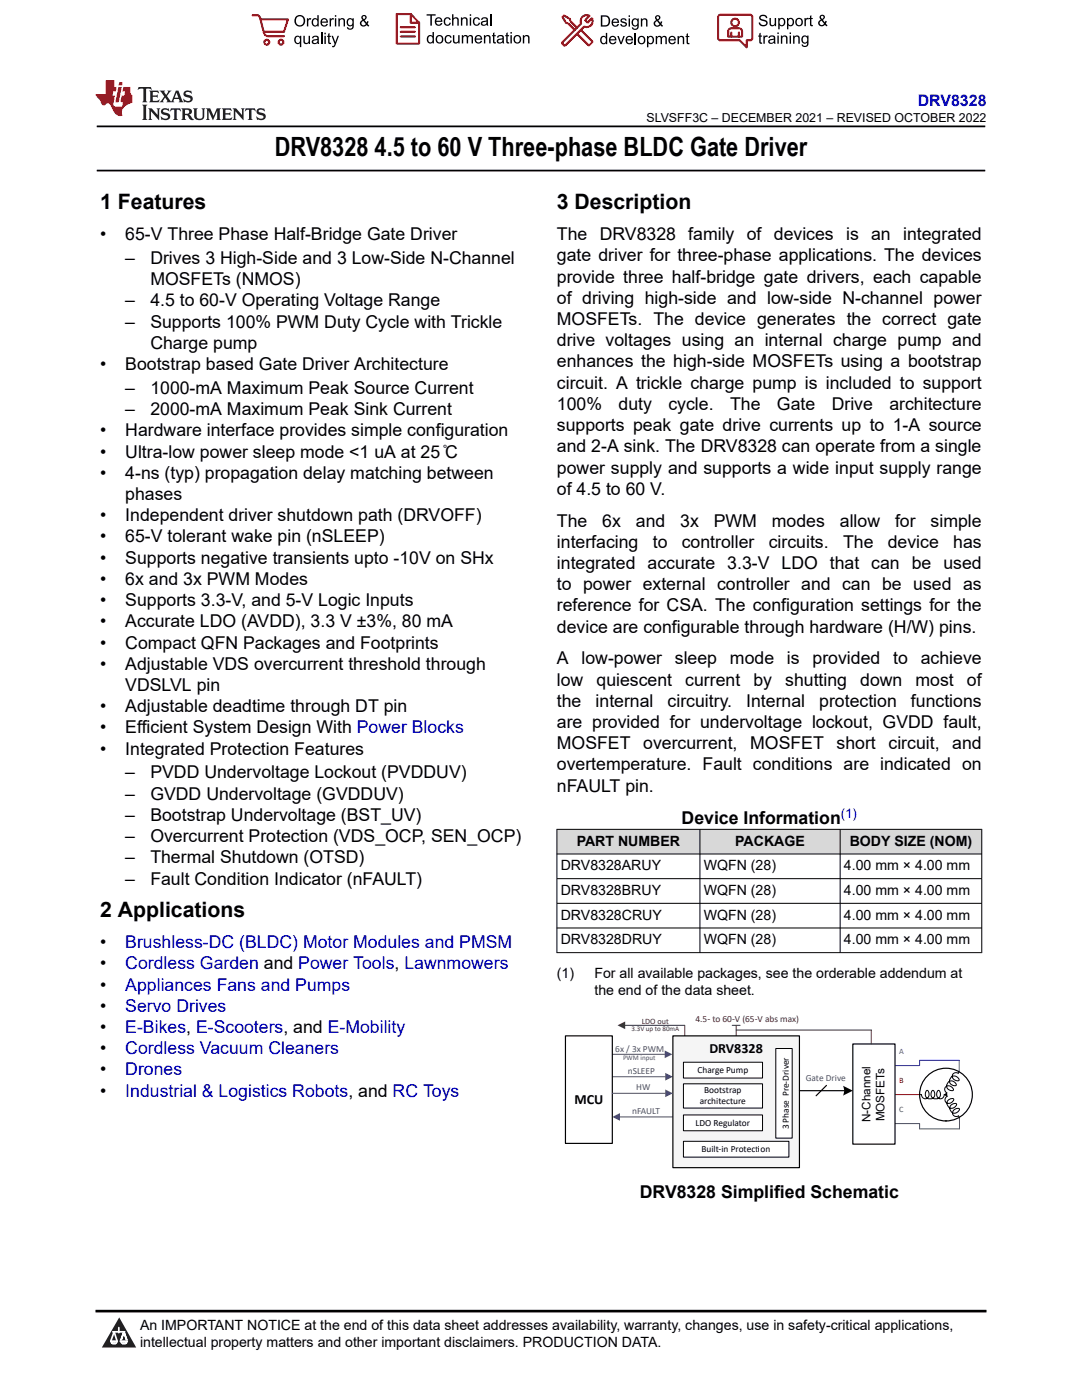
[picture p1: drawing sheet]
<svg xmlns="http://www.w3.org/2000/svg" width="216mm" height="279mm" viewBox="0 0 216 279" stroke-linecap="round" stroke-linejoin="round" font-family="sans-serif">
<path d="M19.3 25.2h177.3M19.3 34h177.3" fill="none" stroke="#000" stroke-width=".35"/>
<g fill="#d8d8d8">
<path d="M111.1 165.5h84.8v4.9h-84.8z" fill-rule="evenodd"/>
<path d="M111.2 165.6h28.4v4.8h-28.4z" fill-rule="evenodd"/>
<path d="M139.7 165.6h27.9v4.8h-27.9z" fill-rule="evenodd"/>
<path d="M167.7 165.6h28.1v4.8h-28.1z" fill-rule="evenodd"/>
</g>
<path d="M111.1 165.5h84.9M111.1 170.4h84.9M111.1 175.4h84.9M111.1 165.5v24.7M139.7 165.5v24.7M167.6 165.5v24.7M195.9 165.5v24.7M111.1 180.3h84.9M111.1 185.2h84.9M111.1 190.1h84.9" fill="none" stroke="#000" stroke-width=".2"/>
<path d="M178.7 218.4h4.8" fill="none" stroke="#c00000" stroke-width=".2"/>
<path d="M178.6 224.2h4.9" fill="none" stroke="#00af4f" stroke-width=".2"/>
<path d="M178.6 212.7h4.8" fill="none" stroke="#006fc0" stroke-width=".2"/>
<path d="M122.2 214.9h10.5" fill="none" stroke="#38547a" stroke-width=".2"/>
<path d="M132.7 214.1l1.6 .8-1.6 .7z" fill="#38547a"/>
<path d="M122.2 210.4h10.4" fill="none" stroke="#38547a" stroke-width=".2"/>
<path d="M132.6 209.6l1.6 .8-1.6 .8z" fill="#38547a"/>
<path d="M123.6 222.9h10.6" fill="none" stroke="#38547a" stroke-width=".2"/>
<path d="M122.2 222.9l1.5-.8v1.6z" fill="#38547a"/>
<path d="M124.7 204.6h11.9M136.6 204.6v2.1M146.1 204.6h1.6M146.9 204.6v2.1" fill="none" stroke="#602520" stroke-width=".2"/>
<path d="M188.8 218.4l.2 .4a.79 .79 0 0 0-.2 1.2 .79 .79 0 0 0 1.2-.1l.3-.6a.95 .95 0 0 0-1.3 .6 .95 .95 0 0 0 .7 1.2 .95 .95 0 0 0 1.2-.8 .95 .95 0 0 0-1.3 .6 .95 .95 0 0 0 .7 1.2 .95 .95 0 0 0 1.1-.8 .85 .85 0 0 0-1.2 .3 .85 .85 0 0 0 .4 1.2l.7-.1 .2 .3M191.4 213.9l-.2 .3a.79 .79 0 0 0-1.2 .4 .79 .79 0 0 0 .8 1h.6a.95 .95 0 0 0-1.2-.8 .95 .95 0 0 0-.7 1.2 .95 .95 0 0 0 1.3 .6 .95 .95 0 0 0-1.1-.8 .95 .95 0 0 0-.7 1.2 .95 .95 0 0 0 1.2 .6 .85 .85 0 0 0-.9-.9 .85 .85 0 0 0-.8 .9l.4 .5-.1 .4" fill="none" stroke="#000" stroke-width=".2"/>
<path d="M183.5 212.6v-1h7.9v2.3" fill="none" stroke="#006fc0" stroke-width=".2"/>
<path d="M191.5 223v2.3h-8v-1.1" fill="none" stroke="#00af4f" stroke-width=".2"/>
<path d="M123.2 204.6l1.5-.7v1.5z" fill="#602520"/>
<path d="M183.5 218.4h.4a.79 .79 0 0 0 .9 .9 .79 .79 0 0 0 .6-1.2l-.4-.5a.95 .95 0 0 0-.1 1.4 .95 .95 0 0 0 1.4 0 .95 .95 0 0 0-.2-1.4 .95 .95 0 0 0-.1 1.4 .95 .95 0 0 0 1.4 0 .95 .95 0 0 0-.1-1.4 .85 .85 0 0 0-.3 1.2 .85 .85 0 0 0 1.2 .2l.2-.6h.4" fill="none" stroke="#000" stroke-width=".2"/>
<g fill="none" stroke="#000" stroke-width=".23">
<path d="M188.6 218.4l.2-.1 .1 .2-.1 .1z"/>
<circle cx="188.8" cy="218.4" r="5.3"/>
</g>
<path d="M134.3 206.7h25.2v26.3h-25.2z" fill-rule="evenodd" fill="#f5f5f5"/>
<path d="M134.3 206.7h25.2v26.3h-25.2z" fill="none" stroke="#000" stroke-width=".23"/>
<path d="M136.4 222.5h15.8v3.2h-15.8z" fill-rule="evenodd" fill="#fff"/>
<path d="M136.4 222.5h15.8v3.2h-15.8z" fill="none" stroke="#000" stroke-width=".2"/>
<path d="M136.4 227.8h21v3.1h-21z" fill-rule="evenodd" fill="#fff"/>
<path d="M136.4 227.8h21v3.1h-21z" fill="none" stroke="#000" stroke-width=".2"/>
<path d="M136.4 216.3h15.8v4.8h-15.8z" fill-rule="evenodd" fill="#fff"/>
<path d="M136.4 216.3h15.8v4.8h-15.8z" fill="none" stroke="#000" stroke-width=".2"/>
<path d="M136.4 212h15.8v3.1h-15.8z" fill-rule="evenodd" fill="#fff"/>
<path d="M136.4 212h15.8v3.1h-15.8z" fill="none" stroke="#000" stroke-width=".2"/>
<path d="M112.8 206.7h9.4v21.5h-9.4z" fill-rule="evenodd" fill="#fff"/>
<path d="M112.8 206.7h9.4v21.5h-9.4z" fill="none" stroke="#000" stroke-width=".23"/>
<path d="M170.2 208.3h8.4v20h-8.4z" fill-rule="evenodd" fill="#fff"/>
<path d="M159.5 217.7h8.9M164.9 216.6l-2.1 2.1M170.2 208.3h8.4v20h-8.4z" fill="none" stroke="#000" stroke-width=".23"/>
<path d="M168.2 216.7l2 1-2 1 .2-1.2z" fill-rule="evenodd" fill="#000"/>
<path d="M154.8 209.3h3.3v17.8h-3.3z" fill-rule="evenodd" fill="#fff"/>
<path d="M154.8 209.3h3.3v17.8h-3.3z" fill="none" stroke="#000" stroke-width=".2"/>
<path d="M146.9 205.6h27v2.7" fill="none" stroke="#602520" stroke-width=".2"/>
<path d="M122.2 218.2h10.5" fill="none" stroke="#38547a" stroke-width=".2"/>
<path d="M132.7 217.4l1.6 .8-1.6 .8z" fill="#38547a"/>
<path d="M0 0h215.9v23.8h-215.9z" fill-rule="evenodd" fill="#fff"/>
<path d="M27.7 17.4l-.2 .6 .5-.3h.6v.1v2.2l-.2 .4h1l-.2-.4v-2.2v-.1h.5l.5 .3-.1-.6zM29.8 18.1l.2 .4v1.5l-.2 .4h1.9l.1-.6a1.08 1.08 0 0 1-1.3 .2v-.7h.6l.4 .2v-.6l-.4 .2h-.6v-.6l.2-.1a1 1 0 0 1 1 .2l-.1-.5zM31.8 18.1l1 1.1-1 1.2h.9l-.2-.2 .4-.7 .5 .7-.2 .2h1.6l-.2-.2 .1-.4h1l.1 .4-.1 .2h.9l-.2-.3-.8-2h-.5l-1 2.2-.8-1.1 .9-1.1h-.8l.2 .2-.5 .7-.3-.7 .1-.2zM35.2 18.5l.4 1h-.8zM36.8 18.2a.65 .65 0 0 0-.2 .7 .65 .65 0 0 0 .6 .5l.7 .2 .1 .2a.79 .79 0 0 1-.7 .4 .79 .79 0 0 1-.7-.5l.1 .7 .2-.1a.93 .93 0 0 0 1.1 .1 .93 .93 0 0 0 .4-1 1.46 1.46 0 0 0-1.2-.6l-.1-.3a1.09 1.09 0 0 1 1.2 .2l-.2-.6-.1 .1-.6-.2zM28.4 20.9l.2 .4v2.3l-.2 .3h1l-.2-.3v-2.3l.2-.4zM29.6 21.6l.2 .4v1.6l-.2 .3h.8l-.3-.3v-1.4l1.7 1.8v-2l.2-.4h-.8l.2 .2 .1 1.1-1.2-1.3zM32.3 21.8a.65 .65 0 0 0-.2 .7 .65 .65 0 0 0 .7 .4l.6 .2 .1 .2a.79 .79 0 0 1-.7 .4 .79 .79 0 0 1-.7-.5l.1 .7 .2-.1a.93 .93 0 0 0 1.1 .1 .93 .93 0 0 0 .4-.9 1.46 1.46 0 0 0-1.2-.6l-.1-.4a1.09 1.09 0 0 1 1.2 .2l-.2-.6-.1 .1-.6-.1zM34.1 21.6l-.1 .7a.63 .63 0 0 1 .7-.4l.1 1.7-.3 .3h1l-.2-.3v-1.7a.66 .66 0 0 1 .8 .4l-.1-.7zM36.2 21.6l.2 .4v1.6l-.2 .3h.9l-.2-.2v-.7h.5l.1 .2a.79 .79 0 0 0 1.2 .6l-1-.9a.61 .61 0 0 0 .6-.6 .61 .61 0 0 0-.5-.6zM36.9 21.9h.2a.47 .47 0 0 1 .5 .1 .47 .47 0 0 1 .1 .5l-.2 .2h-.6zM38.5 21.6l.2 .2a2.27 2.27 0 0 0 .4 2 1.04 1.04 0 0 0 1.7-.7v-1.3l.2-.2h-.8l.2 .4v1.1a.6 .6 0 0 1-.6 .6 .6 .6 0 0 1-.6-.6v-1.1l.3-.4zM41.1 21.6l.2 .4v1.6l-.2 .3h.7l-.2-.3v-1.5l.9 1.9 .8-1.9v1.5l-.2 .3h1l-.3-.3v-1.6l.3-.4h-.8l-.7 1.5-.7-1.5zM44.3 21.6l.2 .4v1.6l-.2 .3h1.9l.1-.5a1.09 1.09 0 0 1-1.3 .1v-.6h.6l.4 .1v-.6l-.4 .2h-.6v-.6l.2-.1a1.01 1.01 0 0 1 1 .3l-.1-.6zM46.4 21.6l.3 .4v1.6l-.3 .3h.8l-.2-.3v-1.4l1.6 1.8v-2l.2-.4h-.7l.2 .2v1.1l-1.2-1.3zM49 21.6l-.1 .7a.63 .63 0 0 1 .8-.4v1.7l-.3 .3h1l-.2-.3v-1.7a.66 .66 0 0 1 .8 .4l-.1-.7zM51.4 21.8a.65 .65 0 0 0-.2 .7 .65 .65 0 0 0 .6 .4l.6 .2 .2 .2a.79 .79 0 0 1-.8 .4 .79 .79 0 0 1-.6-.5l.1 .7 .2-.1a.93 .93 0 0 0 1 .1 .93 .93 0 0 0 .5-.9 1.46 1.46 0 0 0-1.3-.6l-.1-.4a1.09 1.09 0 0 1 1.3 .2l-.2-.6-.2 .1-.5-.1z" fill="#231f20"/>
<path d="M21.1 16v2.8h-2.1l.1 .3 .9 1a.95 .95 0 0 0 .9 .9 .59 .59 0 0 1 .6-.4 .59 .59 0 0 1 .5 .4l.4 .8a1.59 1.59 0 0 0 2.1 1.3 1.61 1.61 0 0 1 1-2.2l1-.4-.1-1.5a1.59 1.59 0 0 1-.4-1.6h-1.4l-.2 .9h.5l-.1 .8h-.5l-.2 1v.2l.4 .1-.2 .9h-.6a.73 .73 0 0 1-1.1-.7l.3-1.5h-.5l.2-.8h.5l.2-.9h-.5v-1.4zM23.6 17.4l-.6 3h.7l.6-3zM23.8 16.4l-.1 .7h.7l.1-.7z" fill="#ed1c24"/>
<g fill="#000">
<path d="M58.7 4.2a1.15 1.15 0 0 1 2.3 0 1.15 1.15 0 0 1-2.3 0zM59.3 3.5a.89 .89 0 0 0-.2 1.1 .89 .89 0 0 0 1.1 .4 .88 .88 0 0 0 .3-1.3 .88 .88 0 0 0-1.2-.2z" fill-rule="evenodd"/>
<path d="M58.9 7.3l.5-.2 .5 .3v-.3h.2v2.3h-.3v-.8a.74 .74 0 0 1-.9 0 .74 .74 0 0 1-.2-1zM59.1 7.5a.57 .57 0 0 0-.1 .7 .57 .57 0 0 0 .7 .2 .57 .57 0 0 0 .2-.7 .57 .57 0 0 0-.8-.2z" fill-rule="evenodd"/>
<path d="M61.2 3.6h.3v.3l.2-.2 .3-.1 .1 .1-.1 .3a.36 .36 0 0 0-.4 0 .36 .36 0 0 0-.1 .4v.9h-.3z" fill-rule="evenodd"/>
<path d="M60.5 7.1h.3v.9a.41 .41 0 0 0 .4 .6 .41 .41 0 0 0 .4-.6v-.9h.3v1.7h-.3v-.3a.58 .58 0 0 1-.7 .3 .58 .58 0 0 1-.4-.6z" fill-rule="evenodd"/>
<path d="M62.4 3.8l.5-.2 .4 .2v-.8h.3v2.3h-.3v-.2a.75 .75 0 0 1-1-.1 .75 .75 0 0 1 0-1zM62.6 4a.57 .57 0 0 0-.1 .7 .57 .57 0 0 0 .7 .2 .57 .57 0 0 0 .1-.7 .57 .57 0 0 0-.7-.2z" fill-rule="evenodd"/>
<path d="M62.4 7.3a.74 .74 0 0 1 .9-.1 .74 .74 0 0 1 .3 .9l.1 .7h-.3v-.2a.57 .57 0 0 1-.9 .2 .57 .57 0 0 1-.1-.8l.9-.3a.41 .41 0 0 0-.3-.4 .41 .41 0 0 0-.5 .4l-.3-.1zM62.6 8.2a.35 .35 0 0 0 .1 .5 .35 .35 0 0 0 .5-.3l.1-.4z" fill-rule="evenodd"/>
<path d="M64.7 6.5h.3v.3h-.3zM64.7 7.1h.3v1.7h-.3z" fill-rule="evenodd"/>
<path d="M64.2 3.8a.76 .76 0 0 1 .9-.1 .76 .76 0 0 1 .3 .8h-1.2a.47 .47 0 0 0 .4 .6 .47 .47 0 0 0 .5-.4l.3 .1a.82 .82 0 0 1-1.2 .3 .82 .82 0 0 1 0-1.3zM64.4 4l-.2 .3h.9l-.2-.4z" fill-rule="evenodd"/>
<path d="M65.8 3.6h.2v.3l.2-.2 .3-.1 .2 .1-.1 .3a.36 .36 0 0 0-.5 0 .36 .36 0 0 0 0 .4v.9h-.3z" fill-rule="evenodd"/>
<path d="M65.5 6.7l.3-.1v.5h.2v.3h-.2v.9v.2h.2l.1 .3a.41 .41 0 0 1-.5-.1 .41 .41 0 0 1-.1-.4v-.9h-.2v-.3h.2z" fill-rule="evenodd"/>
<path d="M66.1 7.1h.3l.5 1.4 .5-1.4h.2l-.6 1.7a.57 .57 0 0 1-.7 .6v-.3a.37 .37 0 0 0 .5-.3z" fill-rule="evenodd"/>
<path d="M66.8 3h.3v.3h-.3zM66.8 3.6h.3v1.7h-.3z" fill-rule="evenodd"/>
<path d="M67.5 3.6h.3v.3a.58 .58 0 0 1 .7-.3 .58 .58 0 0 1 .3 .7v1h-.2v-1a.4 .4 0 0 0-.5-.5 .4 .4 0 0 0-.3 .6v.9h-.3z" fill-rule="evenodd"/>
<path d="M69.3 3.8l.6-.2 .4 .2v-.2h.3v1.5a.71 .71 0 0 1-.5 .8 .71 .71 0 0 1-.9-.5h.3a.46 .46 0 0 0 .6 .3 .46 .46 0 0 0 .2-.6 .78 .78 0 0 1-1.1-.2 .78 .78 0 0 1 .1-1.1zM69.6 4a.53 .53 0 0 0-.1 .8 .53 .53 0 0 0 .8 0 .54 .54 0 0 0 0-.7 .54 .54 0 0 0-.7-.1z" fill-rule="evenodd"/>
<path d="M72.2 3.1a.53 .53 0 0 1 .9 .1 .53 .53 0 0 1-.4 .8l.5 .5 .1-.3 .2 .1-.2 .5 .4 .3-.2 .2-.3-.3a.71 .71 0 0 1-1.2 .1 .71 .71 0 0 1 .3-1.1l-.2-.5zM72.3 3.5a.3 .3 0 0 0 .6 0 .3 .3 0 0 0-.6 0zM72.3 4.3a.45 .45 0 0 0 0 .7 .45 .45 0 0 0 .7-.2l-.5-.6z" fill-rule="evenodd"/>
<path d="M85.1 2.8h1.8v.3h-.7v2h-.3v-2h-.8z" fill-rule="evenodd"/>
<path d="M85.3 7.2l.6-.2 .4 .2v-.8h.3v2.3h-.3v-.2a.76 .76 0 0 1-1-.1 .76 .76 0 0 1-.1-1zM85.6 7.4a.58 .58 0 0 0-.1 .7 .58 .58 0 0 0 .7 .2 .58 .58 0 0 0 .1-.7 .58 .58 0 0 0-.7-.2z" fill-rule="evenodd"/>
<path d="M87.2 7.2a.81 .81 0 0 1 1.1 .1 .81 .81 0 0 1-.1 1.2 .81 .81 0 0 1-1.2-.2v-.7zM87.3 7.4a.57 .57 0 0 0 0 .8 .57 .57 0 0 0 .8 0 .57 .57 0 0 0 0-.7 .57 .57 0 0 0-.8-.1z" fill-rule="evenodd"/>
<path d="M87 3.7a.77 .77 0 0 1 .9-.2 .77 .77 0 0 1 .4 .9h-1.3a.48 .48 0 0 0 .4 .5 .48 .48 0 0 0 .6-.3h.3a.83 .83 0 0 1-1.3 .4 .83 .83 0 0 1 0-1.3zM87.2 3.8l-.1 .3h.9l-.3-.4z" fill-rule="evenodd"/>
<path d="M88.7 3.7a.7 .7 0 0 1 1.2 .3h-.2a.45 .45 0 0 0-.6-.3 .45 .45 0 0 0-.3 .6 .45 .45 0 0 0 .3 .6 .45 .45 0 0 0 .6-.4l.3 .1a.76 .76 0 0 1-1.1 .5 .76 .76 0 0 1-.3-1.1z" fill-rule="evenodd"/>
<path d="M88.9 7.2a.7 .7 0 0 1 1.2 .3h-.3a.45 .45 0 0 0-.5-.3 .45 .45 0 0 0-.3 .6 .45 .45 0 0 0 .3 .6 .45 .45 0 0 0 .6-.3h.2a.76 .76 0 0 1-1 .5 .76 .76 0 0 1-.3-1.1z" fill-rule="evenodd"/>
<path d="M90.2 2.8h.3v.9a.59 .59 0 0 1 .7-.2 .59 .59 0 0 1 .3 .6v1h-.2v-1a.4 .4 0 0 0-.5-.4 .4 .4 0 0 0-.3 .5v.9h-.3z" fill-rule="evenodd"/>
<path d="M90.4 7h.3v.9a.41 .41 0 0 0 .4 .6 .41 .41 0 0 0 .3-.6v-.9h.3v1.7h-.2v-.3a.58 .58 0 0 1-.7 .3 .58 .58 0 0 1-.4-.7z" fill-rule="evenodd"/>
<path d="M92 3.5h.2v.2a.59 .59 0 0 1 .7-.3 .59 .59 0 0 1 .4 .7v1h-.3v-1a.41 .41 0 0 0-.4-.4 .41 .41 0 0 0-.4 .5v.9h-.2z" fill-rule="evenodd"/>
<path d="M92.1 7h.3v.3a.56 .56 0 0 1 1 0 .54 .54 0 0 1 .6-.3 .54 .54 0 0 1 .4 .5v1.2h-.3v-1.1a.34 .34 0 0 0-.3-.4 .34 .34 0 0 0-.4 .3v1.2h-.3v-1.1a.38 .38 0 0 0-.5-.3 .38 .38 0 0 0-.2 .5v.9h-.3z" fill-rule="evenodd"/>
<path d="M93.7 2.8h.3v.4h-.3zM93.7 3.5h.3v1.6h-.3z" fill-rule="evenodd"/>
<path d="M94.6 3.7a.7 .7 0 0 1 1.2 .3h-.3a.45 .45 0 0 0-.6-.3 .45 .45 0 0 0-.3 .6 .45 .45 0 0 0 .4 .6 .45 .45 0 0 0 .5-.4l.3 .1a.76 .76 0 0 1-1 .5 .76 .76 0 0 1-.4-1.1z" fill-rule="evenodd"/>
<path d="M94.9 7.2a.77 .77 0 0 1 .9-.1 .77 .77 0 0 1 .4 .8h-1.2a.48 .48 0 0 0 .3 .6 .48 .48 0 0 0 .6-.4l.3 .1a.83 .83 0 0 1-1.3 .3 .83 .83 0 0 1 0-1.3zM95.1 7.3l-.1 .4h.9l-.2-.4z" fill-rule="evenodd"/>
<path d="M96.6 7h.2v.3a.59 .59 0 0 1 .7-.3 .59 .59 0 0 1 .4 .7v1h-.3v-1a.41 .41 0 0 0-.4-.5 .41 .41 0 0 0-.4 .6v.9h-.2z" fill-rule="evenodd"/>
<path d="M96.1 3.7a.74 .74 0 0 1 1-.2 .74 .74 0 0 1 .3 .9v.7h-.2l-.1-.2a.59 .59 0 0 1-.8 .3 .59 .59 0 0 1-.2-.8l1-.3a.42 .42 0 0 0-.4-.5 .42 .42 0 0 0-.4 .4l-.3-.1zM96.3 4.5a.36 .36 0 0 0 .2 .5 .36 .36 0 0 0 .5-.2l.1-.5z" fill-rule="evenodd"/>
<path d="M98.4 6.6l.3-.2v.6h.2v.2h-.2v1v.2h.2l.1 .3a.41 .41 0 0 1-.5-.1 .41 .41 0 0 1-.1-.4v-1h-.2v-.2h.2z" fill-rule="evenodd"/>
<path d="M99.3 7.2a.74 .74 0 0 1 1-.2 .74 .74 0 0 1 .2 1l.1 .7h-.3v-.2a.59 .59 0 0 1-.8 .2 .59 .59 0 0 1-.3-.8l1.1-.3a.42 .42 0 0 0-.4-.4 .42 .42 0 0 0-.5 .3h-.2zM99.5 8a.36 .36 0 0 0 .2 .5 .36 .36 0 0 0 .4-.2l.2-.5z" fill-rule="evenodd"/>
<path d="M101 6.6l.3-.2v.6h.3v.2h-.3v1l.1 .2h.2v.3a.41 .41 0 0 1-.4-.1 .41 .41 0 0 1-.2-.4v-1h-.2v-.2h.2z" fill-rule="evenodd"/>
<path d="M101.9 6.4h.2v.3h-.2zM101.9 7h.2v1.7h-.2z" fill-rule="evenodd"/>
<path d="M102.7 7.2a.81 .81 0 0 1 1.1 .1 .81 .81 0 0 1-.1 1.2 .81 .81 0 0 1-1.2-.2v-.7zM102.9 7.4a.57 .57 0 0 0-.1 .8 .57 .57 0 0 0 .9 0 .57 .57 0 0 0-.1-.7 .57 .57 0 0 0-.7-.1z" fill-rule="evenodd"/>
<path d="M104.3 7h.3v.3a.59 .59 0 0 1 .7-.3 .59 .59 0 0 1 .4 .7v1h-.3v-1a.41 .41 0 0 0-.5-.5 .41 .41 0 0 0-.3 .6v.9h-.3z" fill-rule="evenodd"/>
<path d="M119.9 3.1h.8a1.12 1.12 0 0 1 1 1.1 1.12 1.12 0 0 1-1 1.1h-.8zM120.2 3.3v1.7h.5a.86 .86 0 0 0 .8-.8 .86 .86 0 0 0-.8-.9z" fill-rule="evenodd"/>
<path d="M119.9 7.4l.5-.3 .5 .3v-.8h.3v2.2h-.3v-.2a.75 .75 0 0 1-1 0 .75 .75 0 0 1-.1-1zM120.2 7.5a.57 .57 0 0 0-.2 .8 .57 .57 0 0 0 .8 .2 .57 .57 0 0 0 .1-.8 .57 .57 0 0 0-.7-.2z" fill-rule="evenodd"/>
<path d="M121.7 7.4a.76 .76 0 0 1 .9-.2 .76 .76 0 0 1 .4 .9h-1.2a.47 .47 0 0 0 .3 .5 .47 .47 0 0 0 .6-.3h.3a.82 .82 0 0 1-1.3 .4 .82 .82 0 0 1 0-1.3zM121.9 7.5l-.1 .3h.9l-.2-.4z" fill-rule="evenodd"/>
<path d="M122.2 3.9a.76 .76 0 0 1 .9-.2 .76 .76 0 0 1 .4 .9h-1.2a.47 .47 0 0 0 .4 .5 .47 .47 0 0 0 .5-.3h.3a.82 .82 0 0 1-1.2 .4 .82 .82 0 0 1-.1-1.3zM122.5 4l-.2 .3h.9l-.2-.4z" fill-rule="evenodd"/>
<path d="M123.9 3.8a.71 .71 0 0 1 1.1 .3h-.2a.32 .32 0 0 0-.4-.3 .32 .32 0 0 0-.3 .4h.1a.75 .75 0 0 1 .9 .8 .72 .72 0 0 1-.7 .3 .72 .72 0 0 1-.6-.5h.2a.36 .36 0 0 0 .4 .4 .36 .36 0 0 0 .3-.5 .8 .8 0 0 1-.9-.7z" fill-rule="evenodd"/>
<path d="M123.2 7.2h.3l.4 1.3 .5-1.3h.3l-.6 1.6h-.3z" fill-rule="evenodd"/>
<path d="M125.4 3.1h.3v.3h-.3zM125.4 3.7h.3v1.6h-.3z" fill-rule="evenodd"/>
<path d="M125 7.4a.76 .76 0 0 1 .9-.2 .76 .76 0 0 1 .4 .9h-1.2a.47 .47 0 0 0 .4 .5 .47 .47 0 0 0 .5-.3h.3a.82 .82 0 0 1-1.2 .4 .82 .82 0 0 1-.1-1.3zM125.3 7.5l-.2 .3h.9l-.2-.4z" fill-rule="evenodd"/>
<path d="M126.2 3.9l.5-.3 .5 .3v-.2h.3v1.4a.71 .71 0 0 1-.6 .8 .71 .71 0 0 1-.8-.5l.2 .1a.46 .46 0 0 0 .7 .2 .46 .46 0 0 0 .2-.6 .78 .78 0 0 1-1.1-.1 .78 .78 0 0 1 .1-1.1zM126.4 4a.53 .53 0 0 0 0 .8 .53 .53 0 0 0 .7 0 .54 .54 0 0 0 0-.7 .54 .54 0 0 0-.7-.1z" fill-rule="evenodd"/>
<path d="M127.5 7.3a.8 .8 0 0 1 1.1 .2 .8 .8 0 0 1-.1 1.1 .8 .8 0 0 1-1.2-.1v-.8zM127.7 7.5a.56 .56 0 0 0-.1 .9 .56 .56 0 0 0 .8-.1 .56 .56 0 0 0 0-.7 .56 .56 0 0 0-.7-.1z" fill-rule="evenodd"/>
<path d="M127.9 3.7h.2v.2a.58 .58 0 0 1 .7-.2 .58 .58 0 0 1 .4 .6v1h-.3v-1a.4 .4 0 0 0-.4-.4 .4 .4 0 0 0-.3 .5v.9h-.3z" fill-rule="evenodd"/>
<path d="M129.1 7.2h.2v.2a.72 .72 0 0 1 1-.1 .72 .72 0 0 1 .2 1 .64 .64 0 0 1-.5 .5 .64 .64 0 0 1-.6-.2v.8h-.3zM129.5 7.5a.56 .56 0 0 0-.1 .8 .56 .56 0 0 0 .7 .2 .56 .56 0 0 0 .1-.8 .56 .56 0 0 0-.7-.2z" fill-rule="evenodd"/>
<path d="M130.8 7.2h.3v.2a.55 .55 0 0 1 .9 0 .53 .53 0 0 1 .7-.3 .53 .53 0 0 1 .4 .6v1.1h-.3v-1a.34 .34 0 0 0-.3-.4 .34 .34 0 0 0-.4 .3v1.1h-.3v-1a.37 .37 0 0 0-.5-.4 .37 .37 0 0 0-.2 .6v.8h-.3z" fill-rule="evenodd"/>
<path d="M130.9 3.2a.53 .53 0 0 1 .8 .1 .53 .53 0 0 1-.3 .8l.4 .5 .1-.4 .3 .1-.2 .5 .3 .3-.2 .3-.3-.4a.71 .71 0 0 1-1.2 .1 .71 .71 0 0 1 .4-1.1l-.3-.5zM130.9 3.6a.3 .3 0 0 0 .6 0 .3 .3 0 0 0-.6 0zM130.9 4.3a.45 .45 0 0 0 0 .7 .45 .45 0 0 0 .7-.2l-.5-.6z" fill-rule="evenodd"/>
<path d="M133.6 7.4a.76 .76 0 0 1 .9-.2 .76 .76 0 0 1 .4 .9h-1.3a.47 .47 0 0 0 .4 .5 .47 .47 0 0 0 .6-.3h.3a.82 .82 0 0 1-1.3 .4 .82 .82 0 0 1 0-1.3zM133.8 7.5l-.1 .3h.9l-.3-.4z" fill-rule="evenodd"/>
<path d="M135.2 7.2h.3v.2a.58 .58 0 0 1 .7-.2 .58 .58 0 0 1 .3 .6v1h-.3v-1a.4 .4 0 0 0-.4-.4 .4 .4 0 0 0-.3 .5v.9h-.3z" fill-rule="evenodd"/>
<path d="M137 6.8l.3-.2v.6h.2v.2h-.2v1v.2h.2l.1 .2a.41 .41 0 0 1-.5 0 .41 .41 0 0 1-.1-.5v-.9h-.2v-.2h.2z" fill-rule="evenodd"/>
<path d="M151.7 3.1a.88 .88 0 0 1 1.4 .5h-.3a.49 .49 0 0 0-.5-.5 .49 .49 0 0 0-.4 .6v.1a1.06 1.06 0 0 1 1.3 1 .95 .95 0 0 1-1 .4 .95 .95 0 0 1-.8-.7h.3a.58 .58 0 0 0 .6 .5 .58 .58 0 0 0 .5-.6l-.2-.1a.95 .95 0 0 1-1.1-.9z" fill-rule="evenodd"/>
<path d="M151.5 6.7l.3-.2v.6h.3v.2h-.3v1v.2h.3v.2a.41 .41 0 0 1-.5 0 .41 .41 0 0 1-.1-.5v-.9h-.2v-.2h.2z" fill-rule="evenodd"/>
<path d="M152.3 7.1h.3v.2l.1-.2h.4h.1l-.1 .3a.36 .36 0 0 0-.4 0 .36 .36 0 0 0-.1 .5v.8h-.3z" fill-rule="evenodd"/>
<path d="M153.4 7.3a.74 .74 0 0 1 1-.2 .74 .74 0 0 1 .3 .9l.1 .7h-.3l-.1-.2a.57 .57 0 0 1-.8 .3 .57 .57 0 0 1-.1-.9l.9-.2a.41 .41 0 0 0-.4-.4 .41 .41 0 0 0-.4 .3h-.3zM153.7 8.1a.35 .35 0 0 0 .1 .5 .35 .35 0 0 0 .5-.2l.1-.5z" fill-rule="evenodd"/>
<path d="M153.5 3.6h.3v.9a.41 .41 0 0 0 .4 .5 .41 .41 0 0 0 .4-.5v-.9h.3v1.6h-.3v-.2a.58 .58 0 0 1-.7 .2 .58 .58 0 0 1-.4-.6z" fill-rule="evenodd"/>
<path d="M155.1 6.5h.3v.3h-.3zM155.1 7.1h.3v1.6h-.3z" fill-rule="evenodd"/>
<path d="M155.3 3.6h.2v.2a.72 .72 0 0 1 1-.1 .72 .72 0 0 1 .2 1 .64 .64 0 0 1-.5 .5 .64 .64 0 0 1-.6-.2v.8h-.3zM155.7 3.9a.56 .56 0 0 0-.2 .8 .56 .56 0 0 0 .8 .2 .56 .56 0 0 0 .1-.8 .56 .56 0 0 0-.7-.2z" fill-rule="evenodd"/>
<path d="M155.8 7.1h.3v.2a.58 .58 0 0 1 .7-.2 .58 .58 0 0 1 .3 .6v1h-.2v-1a.4 .4 0 0 0-.5-.4 .4 .4 0 0 0-.3 .5v.9h-.3z" fill-rule="evenodd"/>
<path d="M157 3.6h.3v.2a.72 .72 0 0 1 1-.1 .72 .72 0 0 1 .1 1 .64 .64 0 0 1-.4 .5 .64 .64 0 0 1-.7-.2v.8h-.3zM157.4 3.9a.56 .56 0 0 0-.1 .8 .56 .56 0 0 0 .7 .2 .56 .56 0 0 0 .2-.8 .56 .56 0 0 0-.8-.2z" fill-rule="evenodd"/>
<path d="M157.6 6.5h.2v.3h-.2zM157.6 7.1h.2v1.6h-.2z" fill-rule="evenodd"/>
<path d="M158.3 7.1h.2v.2a.58 .58 0 0 1 .7-.2 .58 .58 0 0 1 .4 .6v1h-.3v-1a.4 .4 0 0 0-.4-.4 .4 .4 0 0 0-.4 .5v.9h-.2z" fill-rule="evenodd"/>
<path d="M158.9 3.7a.8 .8 0 0 1 1.2 .2 .8 .8 0 0 1-.2 1.1 .8 .8 0 0 1-1.1-.1l-.1-.8zM159.1 3.9a.56 .56 0 0 0-.1 .9 .56 .56 0 0 0 .9 0 .56 .56 0 0 0-.1-.8 .56 .56 0 0 0-.7-.1z" fill-rule="evenodd"/>
<path d="M160.1 7.3l.5-.2 .5 .2v-.2h.2v1.4a.71 .71 0 0 1-.5 .9 .71 .71 0 0 1-.8-.5h.2a.46 .46 0 0 0 .6 .2 .46 .46 0 0 0 .2-.6 .78 .78 0 0 1-1-.1 .78 .78 0 0 1 .1-1.1zM160.3 7.4a.53 .53 0 0 0-.1 .8 .53 .53 0 0 0 .8 0 .54 .54 0 0 0 0-.7 .54 .54 0 0 0-.7-.1z" fill-rule="evenodd"/>
<path d="M160.5 3.6h.3v.2l.1-.2h.4h.1l-.1 .3a.36 .36 0 0 0-.4 0 .36 .36 0 0 0-.1 .5v.8h-.3z" fill-rule="evenodd"/>
<path d="M161.6 3.2l.3-.2v.6h.3v.2h-.3v1l.1 .2h.2v.2a.41 .41 0 0 1-.4 0 .41 .41 0 0 1-.2-.5v-.9h-.2v-.2h.2z" fill-rule="evenodd"/>
<path d="M163.7 3.1a.53 .53 0 0 1 .8 .1 .53 .53 0 0 1-.3 .8l.4 .5 .1-.3h.3l-.2 .5 .3 .3-.2 .3-.3-.3a.71 .71 0 0 1-1.2 .1 .71 .71 0 0 1 .4-1.2l-.3-.5zM163.8 3.5a.3 .3 0 0 0 .6 0 .3 .3 0 0 0-.6 0zM163.7 4.2a.45 .45 0 0 0 0 .8 .45 .45 0 0 0 .7-.3l-.5-.6z" fill-rule="evenodd"/>
</g>
<path d="M64.2 6.5v2.3M97.9 2.8v2.3M126.8 6.6v2.2" fill="none" stroke="#000" stroke-width=".28"/>
<g fill="none" stroke="#de0000" stroke-width=".42">
<path d="M50.4 3l1.1 .1a1.4 1.4 0 0 1 .6 1.2l.6 2.5a.95 .95 0 0 0 1.2 .4h2.8M52 3.9h5.5l-.8 2.4h-4M79.1 2.8h2.8v1.7h1.7v4.2h-4.5zM80 6.4h2.8M80 5.4h2.8M80 7.3h2.8M82 2.8l1.6 1.7M115.1 5.5l-1.2-1.2-.2-.5-1.2-.7-.3 .3 .7 1.1 .5 .2 1.3 1.3M115.9 6l2.2 2.2v.3l-.5 .5h-.3l-2.2-2.2zM115.9 6l.7-.7a1.19 1.19 0 0 0 1.3-.3 1.19 1.19 0 0 0 .2-1.4l-.8 .9-.5-.5 .8-.8a1.19 1.19 0 0 0-1.3 .1 1.19 1.19 0 0 0-.3 1.4l-3.8 3.7v.3l.3 .3h.3l2.3-2.2M143.3 3.2l.5-.2h5.9l.4 .2v4.4l-.2 .4-.9 .1v1.3l-1.4-1.3h-3.8l-.5-.3zM145.5 5.8l.4-.1h1.6a.61 .61 0 0 1 .6 .6v1h-2.8v-1z"/>
<path d="M145.9 6.5v.8M147.4 6.5v.8"/>
<circle cx="53.2" cy="8.4" r=".49"/>
<circle cx="56.1" cy="8.4" r=".49"/>
<circle cx="146.7" cy="4.5" r=".75"/>
</g>
<path d="M0 261.4h215.9v18h-215.9z" fill-rule="evenodd" fill="#fff"/>
<path d="M23.8 262.9l3.4 6h-6.9z" fill="#231f20"/>
<path d="M22.1 267.7h1.3l-.4 .5h-.3a.55 .55 0 0 1-.6-.5z" fill-rule="evenodd" fill="#fff"/>
<path d="M22.1 267.7h1.3l-.4 .5h-.3a.55 .55 0 0 1-.6-.5z" fill="none" stroke="#231f20" stroke-width=".34"/>
<path d="M22.1 267.7h1.3l-.4 .5h-.5zM22.6 265.8h.1M22.6 265.8h2.3zM23.7 265.9h.1M23.7 264.9v1zM24 267.7h.1" fill="none" stroke="#fff" stroke-width=".34"/>
<path d="M24.7 265.8l-.7 1.9z" fill="#fff"/>
<path d="M24.7 265.8l-.7 1.9z" fill="none" stroke="#fff" stroke-width=".34"/>
<path d="M24.7 265.8l.7 1.9z" fill="#fff"/>
<path d="M24.7 265.8l.7 1.9zM25.3 267.7h.1" fill="none" stroke="#fff" stroke-width=".34"/>
<path d="M22.8 265.8l-.7 1.9z" fill="#fff"/>
<path d="M22.8 265.8l-.7 1.9z" fill="none" stroke="#fff" stroke-width=".34"/>
<path d="M22.8 265.8l.6 1.9z" fill="#fff"/>
<path d="M22.8 265.8l.6 1.9z" fill="none" stroke="#fff" stroke-width=".34"/>
<path d="M24.1 267.7h1.3a.65 .65 0 0 1-.6 .5 .65 .65 0 0 1-.7-.5z" fill-rule="evenodd" fill="#fff"/>
<path d="M24.1 267.7h1.3a.65 .65 0 0 1-.6 .5 .65 .65 0 0 1-.7-.5z" fill="none" stroke="#231f20" stroke-width=".34"/>
<path d="M24 267.7h.1M24.1 267.7h1.3l-.4 .5h-.5z" fill="none" stroke="#fff" stroke-width=".34"/>
<path d="M19 261.7h177.8" fill="none" stroke="#000" stroke-width=".53"/>
<g font-size="5.3">
<text x="54.8" y="31.2">DRV8328</text>
<text x="74.8" y="31.2">4.5 to 60 V Three-phase BLDC Gate Driver</text>
</g>
<g font-size="4.2">
<text x="20" y="41.8">1 Features</text>
<text x="111.1" y="41.8">3 Description</text>
<text x="20" y="183.1">2 Applications</text>
</g>
<g font-size="3.5">
<text x="20" y="47.9">•</text>
<text x="25" y="47.9">65-V Three Phase Half-Bridge Gate Driver</text>
<text x="111.1" y="47.9">The DRV8328 family of devices is an integrated</text>
<text x="25" y="52.7">–</text>
<text x="30" y="52.7">Drives 3 High-Side and 3 Low-Side N-Channel</text>
<text x="111.1" y="52.2">gate driver for three-phase applications. The devices</text>
<text x="30" y="56.9">MOSFETs (NMOS)</text>
<text x="111.1" y="56.4">provide three half-bridge gate drivers, each capable</text>
<text x="25" y="61.2">–</text>
<text x="25" y="65.4">–</text>
<text x="30" y="61.2">4.5 to 60-V Operating Voltage Range</text>
<text x="30" y="65.4">Supports 100% PWM Duty Cycle with Trickle</text>
<text x="111.1" y="64.9">MOSFETs. The device generates the correct gate</text>
<text x="111.1" y="60.6">of driving high-side and low-side N-channel power</text>
<text x="30" y="69.6">Charge pump</text>
<text x="111.1" y="69.1">drive voltages using an internal charge pump and</text>
<text x="20" y="73.9">•</text>
<text x="25" y="73.9">Bootstrap based Gate Driver Architecture</text>
<text x="111.1" y="77.6">circuit. A trickle charge pump is included to support</text>
<text x="111.1" y="73.3">enhances the high-side MOSFETs using a bootstrap</text>
<text x="25" y="78.6">–</text>
<text x="25" y="82.9">–</text>
<text x="30" y="78.6">1000-mA Maximum Peak Source Current</text>
<text x="30" y="82.9">2000-mA Maximum Peak Sink Current</text>
<text x="111.1" y="81.8">100%</text>
<text x="123.4" y="81.8">duty</text>
<text x="133.4" y="81.8">cycle.</text>
<text x="145.7" y="81.8">The</text>
<text x="155" y="81.8">Gate</text>
<text x="166" y="81.8">Drive</text>
<text x="177.5" y="81.8">architecture</text>
<text x="20" y="87.1">•</text>
<text x="25" y="87.1">Hardware interface provides simple configuration</text>
<text x="111.1" y="86">supports peak gate drive currents up to 1-A source</text>
<text x="20" y="91.3">•</text>
<text x="20" y="95.6">•</text>
<text x="25" y="91.3">Ultra-low power sleep mode &lt;1 uA at 25 ̊C</text>
<text x="25" y="95.6">4-ns (typ) propagation delay matching between</text>
<text x="111.1" y="94.5">power supply and supports a wide input supply range</text>
<text x="111.1" y="90.3">and 2-A sink. The DRV8328 can operate from a single</text>
<text x="25" y="99.8">phases</text>
<text x="111.1" y="98.7">of 4.5 to 60 V.</text>
<text x="20" y="104">•</text>
<text x="25" y="104">Independent driver shutdown path (DRVOFF)</text>
<text x="111.1" y="105.1">The</text>
<text x="120.2" y="105.1">6x</text>
<text x="126.9" y="105.1">and</text>
<text x="135.7" y="105.1">3x</text>
<text x="142.4" y="105.1">PWM</text>
<text x="154" y="105.1">modes</text>
<text x="167.6" y="105.1">allow</text>
<text x="178.6" y="105.1">for</text>
<text x="185.7" y="105.1">simple</text>
<text x="20" y="108.3">•</text>
<text x="20" y="112.5">•</text>
<text x="25" y="108.3">65-V tolerant wake pin (nSLEEP)</text>
<text x="25" y="112.5">Supports negative transients upto -10V on SHx</text>
<text x="111.1" y="109.3">interfacing</text>
<text x="111.1" y="113.6">integrated accurate 3.3-V LDO that can be used</text>
<text x="130.3" y="109.3">to</text>
<text x="136" y="109.3">controller</text>
<text x="153.4" y="109.3">circuits.</text>
<text x="168.2" y="109.3">The</text>
<text x="177.2" y="109.3">device</text>
<text x="190.2" y="109.3">has</text>
<text x="20" y="116.7">•</text>
<text x="25" y="116.7">6x and 3x PWM Modes</text>
<text x="111.1" y="117.8">to power external controller and can be used as</text>
<text x="20" y="121">•</text>
<text x="20" y="125.2">•</text>
<text x="25" y="121">Supports 3.3-V, and 5-V Logic Inputs</text>
<text x="25" y="125.2">Accurate LDO (AVDD), 3.3 V ±3%, 80 mA</text>
<text x="111.1" y="122">reference for CSA. The configuration settings for the</text>
<text x="20" y="129.4">•</text>
<text x="25" y="129.4">Compact QFN Packages and Footprints</text>
<text x="111.1" y="126.3">device are configurable through hardware (H/W) pins.</text>
<text x="20" y="133.7">•</text>
<text x="25" y="133.7">Adjustable VDS overcurrent threshold through</text>
<text x="25" y="137.9">VDSLVL pin</text>
<text x="111.1" y="132.6">A</text>
<text x="111.1" y="136.8">low</text>
<text x="116" y="132.6">low-power</text>
<text x="119" y="136.8">quiescent</text>
<text x="134.7" y="132.6">sleep</text>
<text x="136.7" y="136.8">current</text>
<text x="145.7" y="132.6">mode</text>
<text x="150.3" y="136.8">by</text>
<text x="156.7" y="136.8">shutting</text>
<text x="157" y="132.6">is</text>
<text x="162.1" y="132.6">provided</text>
<text x="171.6" y="136.8">down</text>
<text x="178.2" y="132.6">to</text>
<text x="182.7" y="136.8">most</text>
<text x="183.7" y="132.6">achieve</text>
<text x="192.9" y="136.8">of</text>
<text x="20" y="142.1">•</text>
<text x="25" y="142.1">Adjustable deadtime through DT pin</text>
<text x="111.1" y="141.1">the</text>
<text x="118.8" y="141.1">internal</text>
<text x="133.2" y="141.1">circuitry.</text>
<text x="148.9" y="141.1">Internal</text>
<text x="163.5" y="141.1">protection</text>
<text x="181.8" y="141.1">functions</text>
<text x="20" y="146.4">•</text>
<text x="25" y="146.4">Efficient System Design With Power Blocks</text>
<text x="111.1" y="149.5">MOSFET</text>
<text x="111.1" y="145.3">are provided for undervoltage lockout, GVDD fault,</text>
<text x="128.4" y="149.5">overcurrent,</text>
<text x="149.7" y="149.5">MOSFET</text>
<text x="166.9" y="149.5">short</text>
<text x="177.3" y="149.5">circuit,</text>
<text x="190" y="149.5">and</text>
<text x="20" y="150.6">•</text>
<text x="25" y="150.6">Integrated Protection Features</text>
<text x="25" y="155.4">–</text>
<text x="30" y="155.4">PVDD Undervoltage Lockout (PVDDUV)</text>
<text x="111.1" y="153.8">overtemperature. Fault conditions are indicated on</text>
<text x="25" y="159.6">–</text>
<text x="30" y="159.6">GVDD Undervoltage (GVDDUV)</text>
<text x="111.1" y="158">nFAULT pin.</text>
<text x="25" y="163.8">–</text>
<text x="30" y="163.8">Bootstrap Undervoltage (BST_UV)</text>
<text x="136" y="164.4">Device Information</text>
<text x="25" y="168.1">–</text>
<text x="25" y="172.3">–</text>
<text x="30" y="168.1">Overcurrent Protection (VDS_OCP, SEN_OCP)</text>
<text x="30" y="172.3">Thermal Shutdown (OTSD)</text>
<text x="25" y="176.5">–</text>
<text x="30" y="176.5">Fault Condition Indicator (nFAULT)</text>
<text x="20" y="189.2">•</text>
<text x="20" y="193.5">•</text>
<text x="20" y="197.7">•</text>
<text x="20" y="201.9">•</text>
<text x="20" y="206.2">•</text>
<text x="20" y="210.4">•</text>
<text x="20" y="214.6">•</text>
<text x="20" y="218.9">•</text>
<text x="127.7" y="239.2">DRV8328 Simplified Schematic</text>
</g>
<g font-size="3.5" fill="#00f">
<text x="25" y="189.2">Brushless-DC (BLDC) Motor Modules and PMSM</text>
<text x="25" y="193.5">Cordless Garden and Power Tools, Lawnmowers</text>
<text x="25" y="197.7">Appliances Fans and Pumps</text>
<text x="25" y="201.9">Servo Drives</text>
<text x="25" y="206.2">E-Bikes, E-Scooters, and E-Mobility</text>
<text x="25" y="210.4">Cordless Vacuum Cleaners</text>
<text x="25" y="214.6">Drones</text>
<text x="25" y="218.9">Industrial &amp; Logistics Robots, and RC Toys</text>
</g>
<text font-size="3.2" fill="#00f" x="183.1" y="21.1">DRV8328</text>
<g font-size="2.8">
<text x="111.9" y="173.7">DRV8328ARUY</text>
<text x="115.1" y="168.8">PART NUMBER</text>
<text x="140.4" y="173.7">WQFN (28)</text>
<text x="146.7" y="168.8">PACKAGE</text>
<text x="168.4" y="173.7">4.00 mm × 4.00 mm</text>
<text x="169.5" y="168.8">BODY SIZE (NOM)</text>
<text x="111.9" y="178.6">DRV8328BRUY</text>
<text x="140.4" y="178.6">WQFN (28)</text>
<text x="168.4" y="178.6">4.00 mm × 4.00 mm</text>
<text x="111.9" y="183.6">DRV8328CRUY</text>
<text x="140.4" y="183.6">WQFN (28)</text>
<text x="168.4" y="183.6">4.00 mm × 4.00 mm</text>
<text x="111.9" y="188.5">DRV8328DRUY</text>
<text x="140.4" y="188.5">WQFN (28)</text>
<text x="168.4" y="188.5">4.00 mm × 4.00 mm</text>
<text x="111.1" y="195.3">(1)</text>
<text x="118.6" y="195.3">For all available packages, see the orderable addendum at</text>
<text x="118.6" y="198.7">the end of the data sheet.</text>
<text x="141.5" y="210.2">DRV8328</text>
<text x="114.6" y="220.3">MCU</text>
<text x="27.9" y="265.5">An IMPORTANT NOTICE at the end of this data sheet addresses availability, warranty, changes, use in safety-critical applications,</text>
<text x="27.9" y="268.9">intellectual property matters and other important disclaimers. PRODUCTION DATA.</text>
</g>
<text font-size="2.6" fill="#00f" x="167.8" y="163.2">(1)</text>
<text font-size="2.5" x="129" y="24.3">SLVSFF3C – DECEMBER 2021 – REVISED OCTOBER 2022</text>
<g font-size="2.3">
<text x="173.7" y="223.9" transform="rotate(-90 173.7 223.9)">N-Channel</text>
<text x="176.5" y="223.8" transform="rotate(-90 176.5 223.8)">MOSFETs</text>
</g>
<g font-size="1.9" fill="#38547a">
<text x="122.8" y="209.9">6x / 3x PWM</text>
<text x="125.3" y="214.4">nSLEEP</text>
<text x="160.8" y="215.8">Gate Drive</text>
<text x="127" y="217.5">HW</text>
<text x="126.2" y="222.4">nFAULT</text>
</g>
<text font-size="1.9" fill="#602520" x="138.8" y="204">4.5- to 60-V (65-V abs max)</text>
<g font-size="1.9">
<text x="139.2" y="214.1">Charge Pump</text>
<text x="139.6" y="220.4">architecture</text>
<text x="140.5" y="218.2">Bootstrap</text>
<text x="138.8" y="224.7">LDO Regulator</text>
<text x="157.4" y="225.4" transform="rotate(-90 157.4 225.4)">3 Phase Pre-Driver</text>
<text x="140" y="229.9">Built-in Protec on</text>
</g>
<text font-size="1.6" fill="#602520" x="128.1" y="204.3">LDO out</text>
<text font-size="1.6" fill="#006fc0" x="179.4" y="210.4">A</text>
<text font-size="1.6" fill="#c00000" x="179.4" y="216.2">B</text>
<text font-size="1.6" fill="#00af4f" x="179.4" y="222">C</text>
<text font-size="1.4" fill="#602520" x="126" y="205.7">3.3V up to 80mA</text>
<text font-size="1.4" fill="#38547a" x="124.3" y="211.6">PWM input</text>
</svg>
